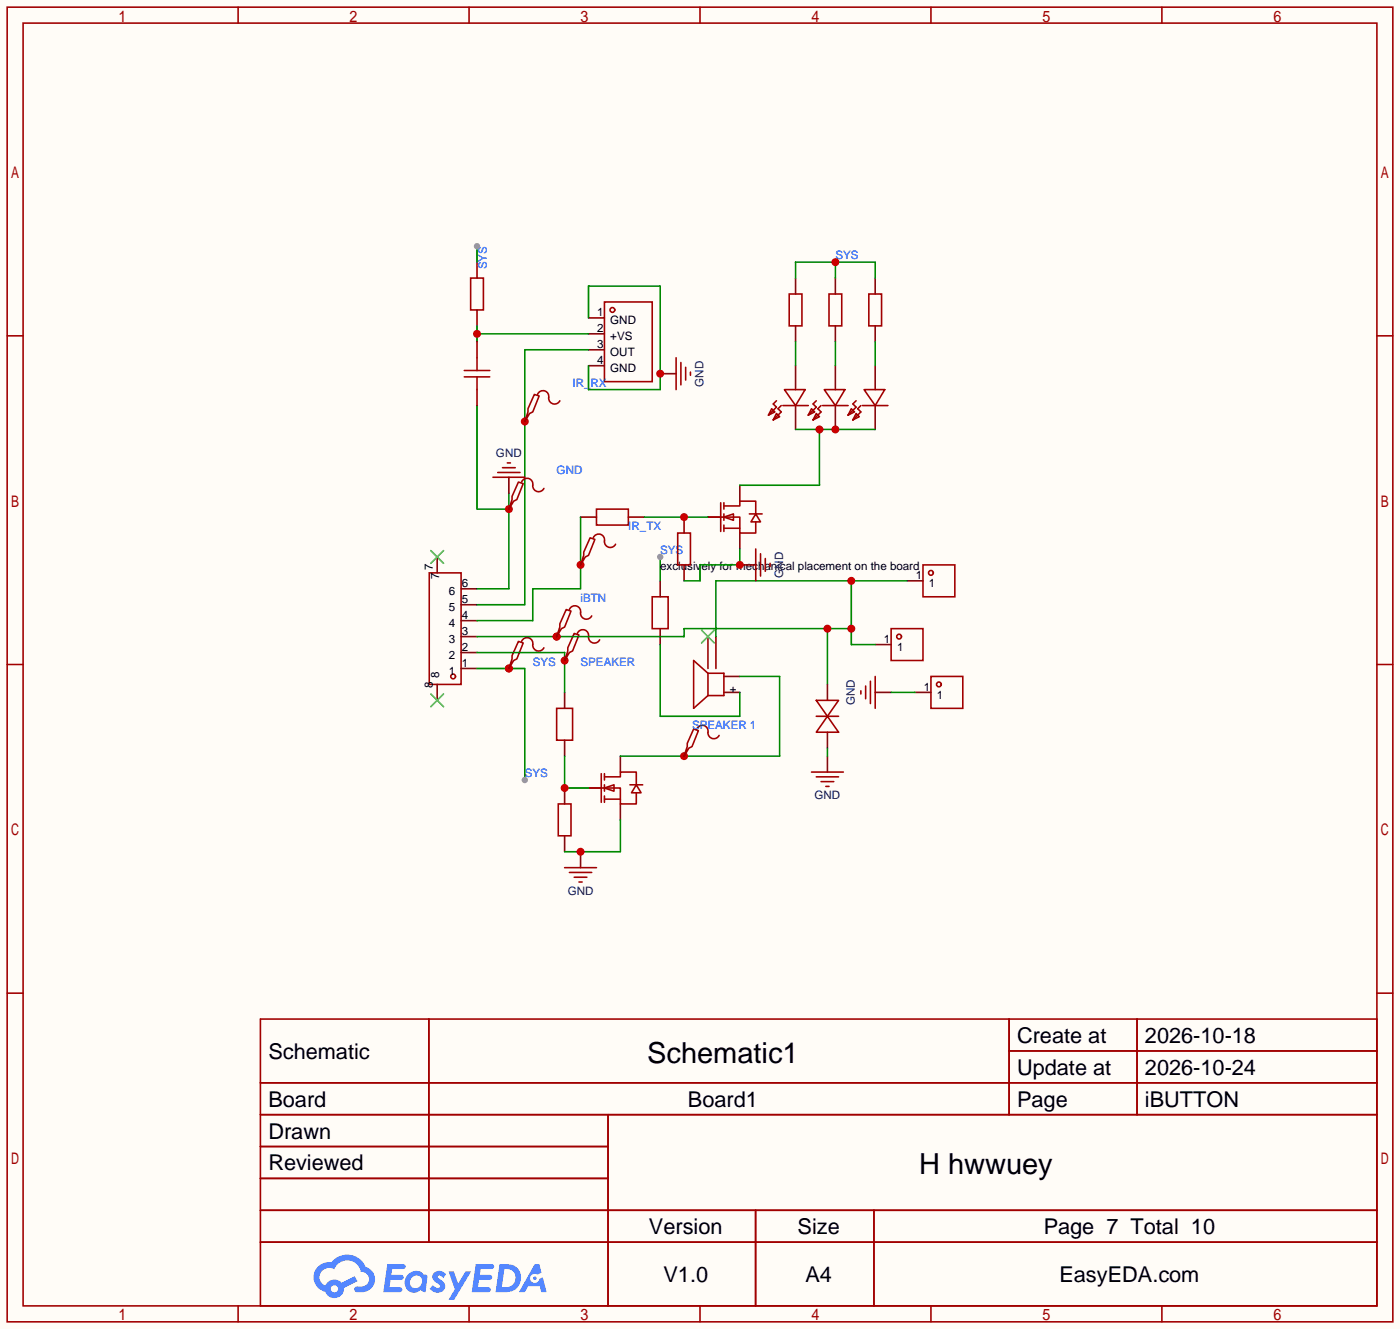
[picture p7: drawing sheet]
<svg xmlns="http://www.w3.org/2000/svg" width="223mm" height="212mm" viewBox="0 0 223 212" stroke-linecap="round" stroke-linejoin="round" font-family="sans-serif">
<path d="M0 0h223.3v211.8h-223.3z" fill="#fffcf7"/>
<g fill="none" stroke="#a10000" stroke-width=".25">
<path d="M1.1 1.1h221v209.6h-221zM3.7 3.7h215.9v204.5h-215.9zM38 1.1v2.6M74.8 1.1v2.6M111.6 1.1v2.6M148.5 1.1v2.6M185.3 1.1v2.6M1.1 53.5h2.6M219.6 53.5h2.5M1.1 105.9h2.6M219.6 105.9h2.5M1.1 158.3h2.6"/>
<path d="M219.6 158.3h2.5M41.5 162.4h178.1v45.8h-178.1zM41.5 172.6h178.1M41.5 177.7h178.1M68.4 162.4v35.6M97 177.7v30.5M160.9 162.4v15.3M160.9 167.5h58.7M181.3 162.4v15.3M41.5 182.8h55.5M41.5 192.9h178.1M41.5 187.8h55.5"/>
<path d="M41.5 198h178.1M120.5 192.9v15.3M139.4 192.9v15.3M38 208.2v2.5M74.8 208.2v2.5M111.6 208.2v2.5M148.5 208.2v2.5M185.3 208.2v2.5"/>
</g>
<g fill="#5487ff">
<path d="M69.3 202.8a1.3 1.3 0 0 1 1.8 .3l-.4 .6a.54 .54 0 0 0-.9-.2v.1a2.32 2.32 0 0 1 1.2 1.4 1.36 1.36 0 0 1-1.1 1.1 1.36 1.36 0 0 1-1.4-.7l.5-.6a.7 .7 0 0 0 1.2 .3l-.2-.3a1.6 1.6 0 0 1-1-1.6z"/>
<path d="M71.5 202.7h.9l.7 1.9 1.1-1.9h.9l-2.7 4.5h-.9l1-1.7z"/>
<path d="M61.8 201.5h1.6a1.31 1.31 0 0 1 1.2 .2 .4 .4 0 0 1-.3 .6h-1.8l-.1 .9h1.6a.4 .4 0 0 1 .4 .4 .4 .4 0 0 1-.4 .4h-1.7l-.2 1.2h.8a1.23 1.23 0 0 1 1.2 .2 .39 .39 0 0 1-.3 .6h-2.7z"/>
<path d="M75.9 201.5h1.6a1.32 1.32 0 0 1 1.3 .2 .39 .39 0 0 1-.4 .6h-1.7l-.2 .9h1.7a.4 .4 0 0 1 .3 .4 .4 .4 0 0 1-.4 .4h-1.7l-.2 1.2h.8a1.23 1.23 0 0 1 1.2 .2 .39 .39 0 0 1-.3 .6h-2.7z"/>
<path d="M85.3 201.5h.7l.4 1.3-.7 .4a.75 .75 0 0 0-1.1 .3 .75 .75 0 0 0 .5 1 .75 .75 0 0 0 .9-.6l.6-.3 .6 2.4h-.9l-.2-1h-1.9l-.5 1h-.9z"/>
<path d="M79.7 201.5l-.7 4.5h1.5a2.27 2.27 0 0 0 2.5-1.7 2.27 2.27 0 0 0-1.3-2.7zM80.4 202.3a1.5 1.5 0 0 1 1.8 1.5 1.5 1.5 0 0 1-1.9 1.4h-.3z"/>
<path d="M65.1 203.1a1.62 1.62 0 0 0-.4 2.1 1.62 1.62 0 0 0 2 .7l.4-.3 .3 .3 .5 .1 .3-2.5-.2-.3h-.2a.57 .57 0 0 1-.6-.4 1.73 1.73 0 0 0-2.1 .3zM65.7 203.6a.96 .96 0 0 1 1.5 0 .96 .96 0 0 1-.3 1.5 .95 .95 0 0 1-1.4-.1 .95 .95 0 0 1 .2-1.4z"/>
<path d="M50.7 201.9a2.37 2.37 0 0 0 1.2 4 1.54 1.54 0 0 0 1.7 1 1.54 1.54 0 0 0 1.3-1.6l2.1-1.1-.5-.8-2 1.1a1.57 1.57 0 0 0-2.6 .4 1.5 1.5 0 0 1-.8-2.1 1.5 1.5 0 0 1 2.2-.5 2.23 2.23 0 0 1 2.3-1.4 2.23 2.23 0 0 1 2 1.8 1.16 1.16 0 0 1 1.2 1.1 1.16 1.16 0 0 1-1 1.3h-.7a.47 .47 0 0 0-.6 .3 .47 .47 0 0 0 .4 .6 2.23 2.23 0 0 0 2.3-.7 2.23 2.23 0 0 0 .4-2.3 2.16 2.16 0 0 0-1.3-1.1 3.2 3.2 0 0 0-5.4-.7l-1.2 .1zM52.8 205.4a.58 .58 0 0 1 1.1 0 .58 .58 0 0 1-1.1 0z"/>
<circle cx="85.3" cy="203.8" r=".28"/>
</g>
<g fill="none" stroke="#a10000" stroke-width=".25">
<path d="M68.5 91.3h5v17.8h-5z"/>
<circle cx="72.3" cy="107.8" r=".38"/>
</g>
<path d="M69.7 88.8v2.5M73.5 98.9h2.6M73.5 96.4h2.6M73.5 93.9h2.6M69.7 109.1v2.5M73.5 106.6h2.6M73.5 104h2.6M73.5 101.5h2.6" fill="none" stroke="#870000" stroke-width=".25"/>
<path d="M68.7 87.8l2 2M70.7 87.8l-2 2M68.7 110.6l2 2M70.7 110.6l-2 2" fill="none" stroke="#3c3" stroke-width=".25"/>
<path d="M76.1 106.6h7.6v17.7" fill="none" stroke="#008700" stroke-width=".25"/>
<circle cx="81.2" cy="106.6" r=".63" fill="#c00"/>
<circle cx="83.7" cy="124.3" r=".51" fill="#999"/>
<path d="M81.2 106.3v.3" fill="none" stroke="#870000" stroke-width=".25"/>
<circle cx="81.2" cy="106.6" r=".63" fill="#c00"/>
<path d="M95.1 81.2h5.1v2.5h-5.1zM82.7 102.2l.7 .3-1 2.5-.5 .3-.7 1.3 .5-1.6v-.5zM83.2 102.2a.93 .93 0 0 1 1.1-.5 .93 .93 0 0 1 .7 1 .94 .94 0 0 0 .6 1 .94 .94 0 0 0 1.1-.4M88.8 112.9h2.5v5.1h-2.5z" fill="none" stroke="#a10000" stroke-width=".25"/>
<path d="M92.6 82.4h2.5M100.2 82.4h2.5M90 105v.3M90 110.4v2.5M90 118v2.5" fill="none" stroke="#870000" stroke-width=".25"/>
<path d="M76.1 104h13.9v6.4" fill="none" stroke="#008700" stroke-width=".25"/>
<circle cx="90" cy="105.3" r=".63" fill="#c00"/>
<g fill="none" stroke="#a10000" stroke-width=".25">
<path d="M91.6 101l.7 .2-1 2.6-.5 .2-.8 1.3 .6-1.5v-.5zM92.1 101a.93 .93 0 0 1 1.1-.6 .93 .93 0 0 1 .7 1.1 .94 .94 0 0 0 .6 1 .94 .94 0 0 0 1.1-.5M89 128.1h2.1v5.1h-2.1zM93.9 125.6h2M95.9 123.3v4.6M96.4 125.6h2.5v2.5h2.6v-1.7M96.4 123.8h2.5v-.7h2.6v2M96.4 125.6l1.5-.5v1zM96.4 123.3v1M96.4 125.1v1M96.4 126.9v1M96.4 127.4h2.5"/>
<path d="M100.5 125.1h2M101.5 125.1l.7 1.3h-1.5z"/>
</g>
<path d="M90 125.6v2.5M93.9 125.6h2.5M98.9 120.5v2.6M98.9 128.1v2.6" fill="none" stroke="#870000" stroke-width=".25"/>
<path d="M90 120.5v5.1h3.9" fill="none" stroke="#008700" stroke-width=".25"/>
<circle cx="90" cy="125.6" r=".63" fill="#c00"/>
<path d="M90 133.2v2.6M92.6 135.8v2.5" fill="none" stroke="#870000" stroke-width=".25"/>
<path d="M98.9 130.7v5.1h-8.9" fill="none" stroke="#008700" stroke-width=".25"/>
<circle cx="92.6" cy="135.8" r=".63" fill="#c00"/>
<path d="M112.9 107.3l-2.3-2v7.6l2.3-2M112.9 107.3v3.6M112.9 107.3h2.5v3.6h-2.5M90 138.3h5.1M90.8 139.1h3.6M91.6 139.8h2M92.3 140.6h.5" fill="none" stroke="#a10000" stroke-width=".25"/>
<path d="M112.9 101.5v5.1M114.2 101.5v5.1M115.4 110.4h2.6M115.4 107.8h2.6M109.1 120.3v.2" fill="none" stroke="#870000" stroke-width=".25"/>
<path d="M111.9 100.5l2 2M113.9 100.5l-2 2" fill="none" stroke="#3c3" stroke-width=".25"/>
<path d="M118 107.8h6.3v12.7h-25.4" fill="none" stroke="#008700" stroke-width=".25"/>
<circle cx="109.1" cy="120.5" r=".63" fill="#c00"/>
<path d="M104 95.1h2.6v5.1h-2.6zM110.6 116.2l.8 .3-1 2.5-.5 .3-.8 1.2 .5-1.5v-.5zM111.1 116.2a.93 .93 0 0 1 1.1-.6 .93 .93 0 0 1 .7 1.1 .94 .94 0 0 0 .7 1 .94 .94 0 0 0 1.1-.5" fill="none" stroke="#a10000" stroke-width=".25"/>
<path d="M105.3 92.6v2.5M105.3 100.2v2.5" fill="none" stroke="#870000" stroke-width=".25"/>
<path d="M105.3 88.8v3.8M105.3 102.7v11.5h12.7v-3.8" fill="none" stroke="#008700" stroke-width=".25"/>
<circle cx="105.3" cy="88.8" r=".51" fill="#999"/>
<g fill="none" stroke="#a10000" stroke-width=".25">
<path d="M147.2 90h5.1v5.1h-5.1zM142.1 100.2h5.1v5.1h-5.1zM148.5 107.8h5v5.1h-5z"/>
<circle cx="148.5" cy="91.3" r=".38"/>
<circle cx="143.4" cy="101.5" r=".38"/>
<circle cx="149.7" cy="109.1" r=".38"/>
</g>
<path d="M144.7 92.6h2.5M139.6 102.7h2.5M145.9 110.4h2.6" fill="none" stroke="#870000" stroke-width=".25"/>
<path d="M135.8 92.6v10.1h3.8M144.7 92.6h-30.5v8.9M132 100.2v8.9M135.8 100.2h-26.7v1.3h-33" fill="none" stroke="#008700" stroke-width=".25"/>
<g fill="#c00">
<circle cx="135.8" cy="92.6" r=".63"/>
<circle cx="135.8" cy="100.2" r=".63"/>
<circle cx="132" cy="100.2" r=".63"/>
<circle cx="88.8" cy="101.5" r=".63"/>
</g>
<path d="M88.8 101.2v.3" fill="none" stroke="#870000" stroke-width=".25"/>
<circle cx="88.8" cy="101.5" r=".63" fill="#c00"/>
<g fill="none" stroke="#a10000" stroke-width=".25">
<path d="M90.3 97.2l.8 .2-1.1 2.5-.5 .3-.7 1.3 .5-1.6v-.5zM90.8 97.2a.93 .93 0 0 1 1.1-.6 .93 .93 0 0 1 .7 1.1 .94 .94 0 0 0 .7 1 .94 .94 0 0 0 1.1-.5M130.2 111.6h3.5l-1.7 2.6zM130.2 114.2h3.5M132 114.2l1.7 2.5h-3.5zM137.3 110.1v.5M138 109.3v2.1M138.8 108.6v3.5M139.6 107.8v5.1M129.4 123.1h5.1M130.2 123.8h3.5M130.9 124.6h2.1"/>
<path d="M131.7 125.3h.5"/>
</g>
<path d="M92.6 89.8v.2M132 109.1v2.5M132 116.7v2.6M139.6 110.4h2.5M132 120.5v2.6" fill="none" stroke="#870000" stroke-width=".25"/>
<path d="M92.6 82.4v11.5h-7.6v5h-8.9M132 119.3v1.2M142.1 110.4h3.8" fill="none" stroke="#008700" stroke-width=".25"/>
<circle cx="92.6" cy="90" r=".63" fill="#c00"/>
<g fill="none" stroke="#a10000" stroke-width=".25">
<path d="M94.1 85.7l.8 .3-1 2.5-.6 .3-.7 1.2 .5-1.5v-.5zM94.6 85.7a.93 .93 0 0 1 1.1-.5 .93 .93 0 0 1 .7 1 .94 .94 0 0 0 .7 1 .94 .94 0 0 0 1.1-.5M108.1 85h2v5h-2zM112.9 82.4h2M114.9 80.1v4.6M115.4 82.4h2.6v2.6h2.5v-1.8M115.4 80.6h2.6v-.7h2.5v2M115.4 82.4l1.6-.5v1zM115.4 80.1v1.1M115.4 81.9v1M115.4 83.7v1M115.4 84.2h2.6"/>
<path d="M119.5 81.9h2M120.5 81.9l.8 1.3h-1.5z"/>
</g>
<path d="M118 77.3v2.6M109.1 82.4v2.6M112.9 82.4h2.5M118 85v2.5" fill="none" stroke="#870000" stroke-width=".25"/>
<path d="M102.7 82.4h10.2" fill="none" stroke="#008700" stroke-width=".25"/>
<circle cx="109.1" cy="82.4" r=".63" fill="#c00"/>
<path d="M109.1 90v2.6M118 90h2.5" fill="none" stroke="#870000" stroke-width=".25"/>
<path d="M118 87.5v2.5h-6.4v2.6h-2.5" fill="none" stroke="#008700" stroke-width=".25"/>
<circle cx="118" cy="90" r=".63" fill="#c00"/>
<g fill="none" stroke="#a10000" stroke-width=".25">
<path d="M123.1 65.2l.5 .5-1 .5zM123.8 65.9l.5 .5-1 .5zM123.8 63.9l-.5 .5 .5 .5-1.2 1.3M124.6 64.6l-.5 .6 .5 .5-1.3 1.2M124.8 64.6h4.1M125.1 62.1h3.3l-1.5 2.5zM129.4 65.2l.5 .5-1 .5zM130.2 65.9l.5 .5-1 .5zM130.2 63.9l-.5 .5 .5 .5-1.3 1.3M130.9 64.6l-.5 .6 .5 .5-1.2 1.2M131.2 64.6h4.1M131.4 62.1h3.3l-1.5 2.5z"/>
<path d="M135.8 65.2l.5 .5-1 .5zM136.5 65.9l.5 .5-1 .5zM136.5 63.9l-.5 .5 .5 .5-1.2 1.3M137.3 64.6l-.5 .6 .5 .5-1.3 1.2M137.5 64.6h4.1M137.8 62.1h3.3l-1.5 2.5zM120.5 87.5v5.1M121.3 88.3v3.5M122 89v2.1M122.8 89.8v.5"/>
</g>
<path d="M126.9 58.3v3.8M133.2 58.3v3.8M139.6 58.3v3.8M126.9 64.6v3.9M133.2 64.6v3.9M139.6 64.6v3.9" fill="none" stroke="#870000" stroke-width=".25"/>
<path d="M126.9 68.5h12.7M130.7 68.5v8.8h-12.7" fill="none" stroke="#008700" stroke-width=".25"/>
<g fill="#c00">
<circle cx="130.7" cy="68.5" r=".63"/>
<circle cx="133.2" cy="68.5" r=".63"/>
</g>
<path d="M125.9 46.9h2v5h-2zM132.2 46.9h2v5h-2zM138.6 46.9h2v5h-2z" fill="none" stroke="#a10000" stroke-width=".25"/>
<path d="M126.9 44.3v2.6M126.9 51.9v2.6M133.2 44.3v2.6M133.2 51.9v2.6M139.6 44.3v2.6M139.6 51.9v2.6" fill="none" stroke="#870000" stroke-width=".25"/>
<path d="M126.9 44.3v-2.5h12.7v2.5M126.9 54.5v3.8M133.2 41.8v2.5M133.2 54.5v3.8M139.6 54.5v3.8" fill="none" stroke="#008700" stroke-width=".25"/>
<circle cx="133.2" cy="41.8" r=".63" fill="#c00"/>
<g fill="none" stroke="#a10000" stroke-width=".25">
<path d="M96.4 48.1h7.6v12.7h-7.6z"/>
<circle cx="97.7" cy="49.4" r=".38"/>
</g>
<path d="M93.9 50.7h2.5M93.9 53.2h2.5M93.9 55.8h2.5M93.9 58.3h2.5M83.7 66.9v.3" fill="none" stroke="#870000" stroke-width=".25"/>
<path d="M93.9 55.8h-10.2v40.6h-7.6" fill="none" stroke="#008700" stroke-width=".25"/>
<circle cx="83.7" cy="67.2" r=".63" fill="#c00"/>
<path d="M78.6 76.1h5.1M79.4 75.3h3.5M80.1 74.5h2.1M80.9 73.8h.5M85.2 62.9l.8 .2-1 2.6-.5 .2-.8 1.3 .5-1.5v-.5zM85.7 62.9a.93 .93 0 0 1 1.1-.6 .93 .93 0 0 1 .7 1.1 .94 .94 0 0 0 .7 1 .94 .94 0 0 0 1.1-.5" fill="none" stroke="#a10000" stroke-width=".25"/>
<path d="M76.1 64.6v16.6h5.1M81.2 78.6v15.3h-5.1" fill="none" stroke="#008700" stroke-width=".25"/>
<path d="M81.2 76.1v2.5M81.2 80.9v.3" fill="none" stroke="#870000" stroke-width=".25"/>
<circle cx="81.2" cy="81.2" r=".63" fill="#c00"/>
<path d="M82.7 76.8l.7 .3-1 2.5-.5 .3-.7 1.3 .5-1.6v-.5zM83.2 76.8a.93 .93 0 0 1 1.1-.5 .93 .93 0 0 1 .7 1 .94 .94 0 0 0 .6 1 .94 .94 0 0 0 1.1-.4" fill="none" stroke="#a10000" stroke-width=".25"/>
<path d="M93.9 50.7v-5.1h11.4v16.5h-11.4v-3.8" fill="none" stroke="#008700" stroke-width=".25"/>
<path d="M105.3 59.6h2.5" fill="none" stroke="#870000" stroke-width=".25"/>
<circle cx="105.3" cy="59.6" r=".63" fill="#c00"/>
<path d="M75.1 44.3h2v5.1h-2zM107.8 57v5.1M108.6 57.8v3.5M109.3 58.5v2.1M110.1 59.3v.5" fill="none" stroke="#a10000" stroke-width=".25"/>
<path d="M76.1 41.8v2.5M76.1 49.4v2.5" fill="none" stroke="#870000" stroke-width=".25"/>
<path d="M76.1 39.2v2.6" fill="none" stroke="#008700" stroke-width=".25"/>
<circle cx="76.1" cy="39.2" r=".51" fill="#999"/>
<path d="M76.1 53.2h17.8M76.1 51.9v2.6" fill="none" stroke="#008700" stroke-width=".25"/>
<circle cx="76.1" cy="53.2" r=".63" fill="#c00"/>
<path d="M76.1 54.5v2.5M76.1 62.1v2.5" fill="none" stroke="#870000" stroke-width=".25"/>
<path d="M74 59.1h4.1M76.1 57v2.1M74 60.1h4.1M76.1 60.1v2" fill="none" stroke="#a10000" stroke-width=".25"/>
<g font-size="4.6">
<text x="103.2" y="169.4">Schematic1</text>
<text x="146.6" y="187.1">H hwwuey</text>
</g>
<g font-size="3.5">
<text x="162.2" y="166.2">Create at</text>
<text x="182.6" y="166.2">2026-10-18</text>
<text x="42.8" y="168.8">Schematic</text>
<text x="162.2" y="171.3">Update at</text>
<text x="182.6" y="171.3">2026-10-24</text>
<text x="42.8" y="176.4">Board</text>
<text x="109.7" y="176.4">Board1</text>
<text x="162.2" y="176.4">Page</text>
<text x="182.6" y="176.4">iBUTTON</text>
<text x="42.8" y="181.5">Drawn</text>
<text x="42.8" y="186.6">Reviewed</text>
<text x="103.5" y="196.7">Version</text>
<text x="127.2" y="196.7">Size</text>
<text x="166.4" y="196.7">Page 7 Total 10</text>
<text x="105.8" y="204.3">V1.0</text>
<text x="128.5" y="204.3">A4</text>
<text x="168.9" y="204.3">EasyEDA.com</text>
</g>
<g font-size="1.8" fill="#00f">
<text x="133.2" y="41.3">SYS</text>
<text x="77.6" y="42.9" transform="rotate(-90 77.6 42.9)">SYS</text>
<text x="91.3" y="61.6">IR_RX</text>
<text x="88.8" y="75.6">GND</text>
<text x="100.2" y="84.5">IR_TX</text>
<text x="105.3" y="88.3">SYS</text>
<text x="92.6" y="95.9">iBTN</text>
<text x="85" y="106.1">SYS</text>
<text x="92.6" y="106.1">SPEAKER</text>
<text x="110.4" y="116.3">SPEAKER 1</text>
<text x="83.7" y="123.9">SYS</text>
</g>
<g font-size="1.8">
<text x="95.2" y="50.4">1</text>
<text x="95.2" y="53">2</text>
<text x="97.3" y="51.7">GND</text>
<text x="95.2" y="55.5">3</text>
<text x="95.2" y="58.1">4</text>
<text x="97.3" y="54.3">+VS</text>
<text x="97.3" y="56.8">OUT</text>
<text x="97.3" y="59.3">GND</text>
<text x="69" y="90.8" transform="rotate(-90 69 90.8)">7</text>
<text x="70" y="92.4" transform="rotate(-90 70 92.4)">7</text>
<text x="71.6" y="94.9">6</text>
<text x="73.7" y="93.6">6</text>
<text x="105.3" y="90.9">exclusively for mechanical placement on the board</text>
<text x="146" y="92.4">1</text>
<text x="148.1" y="93.6">1</text>
<text x="71.6" y="100">4</text>
<text x="71.6" y="97.4">5</text>
<text x="73.7" y="101.2">3</text>
<text x="73.7" y="98.7">4</text>
<text x="73.7" y="96.2">5</text>
<text x="71.6" y="107.6">1</text>
<text x="71.6" y="105.1">2</text>
<text x="71.6" y="102.5">3</text>
<text x="73.7" y="106.3">1</text>
<text x="73.7" y="103.8">2</text>
<text x="141" y="102.5">1</text>
<text x="143.1" y="103.8">1</text>
<text x="69" y="109.6" transform="rotate(-90 69 109.6)">8</text>
<text x="70" y="108.1" transform="rotate(-90 70 108.1)">8</text>
<text x="116.4" y="110.4">+</text>
<text x="147.3" y="110.1">1</text>
<text x="149.4" y="111.4">1</text>
</g>
<g font-size="1.8" fill="#000080">
<text x="112.2" y="61.6" transform="rotate(-90 112.2 61.6)">GND</text>
<text x="79.1" y="72.8">GND</text>
<text x="124.9" y="92.1" transform="rotate(-90 124.9 92.1)">GND</text>
<text x="136.3" y="112.4" transform="rotate(-90 136.3 112.4)">GND</text>
<text x="129.9" y="127.4">GND</text>
<text x="90.5" y="142.7">GND</text>
</g>
</svg>
